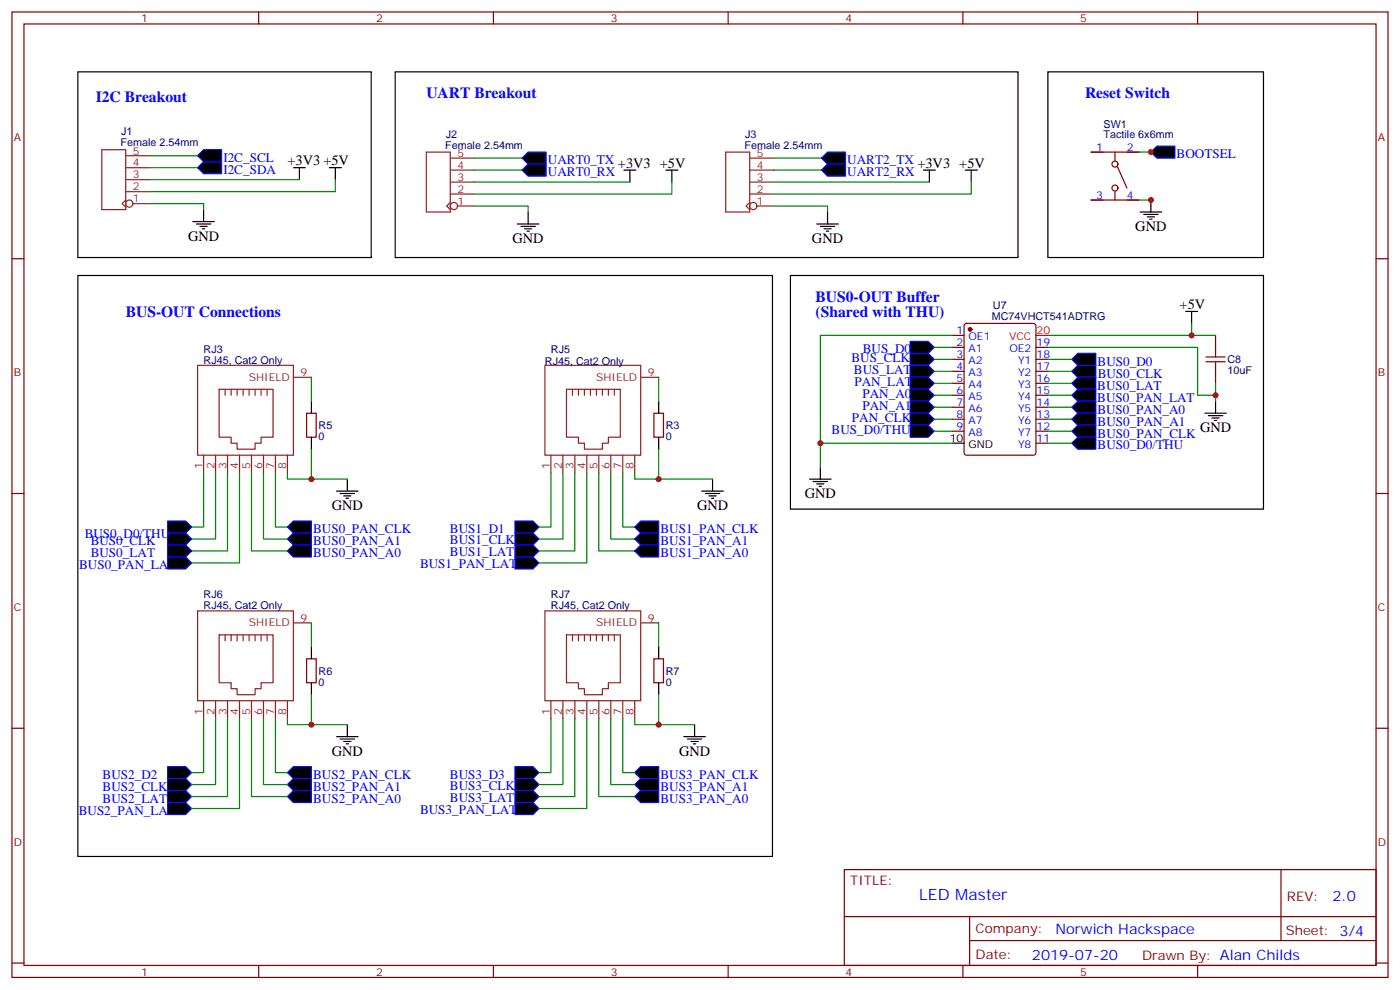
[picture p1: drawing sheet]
<svg xmlns="http://www.w3.org/2000/svg" width="412mm" height="292mm" viewBox="0 0 412 292" stroke-linecap="round" stroke-linejoin="round" font-family="sans-serif">
<g fill="none" stroke="#000" stroke-width=".35">
<path d="M22.9 21.2h86.5v54.6h-86.5zM116.4 21.2h183.5v54.6h-183.5zM308.7 21.2h63.5v54.6h-63.5zM22.9 81.1h204.6v171.1h-204.6zM232.8 81.1h139.4v68.8h-139.4zM91.7 118.2v3.5M194 118.2v3.5M91.7 128.8v3.5M194 128.8v3.5M280.5 130.5h3.5M91.7 190.5v3.5M194 190.5v3.5"/>
<path d="M91.7 201.1v3.5M194 201.1v3.5"/>
</g>
<g fill="none" stroke="#870000" stroke-width=".35">
<path d="M3.5 3.5h405.4v284.4h-405.4zM7.1 7.1h398.2v277.2h-398.2zM76.2 3.5v3.6M145.3 3.5v3.6M214.5 3.5v3.6M283.6 3.5v3.6M352.8 3.5v3.6M321.4 58.9h14.1M321.4 44.8h14.1M328.4 44.8v2.5M328.4 56.4v2.5M329.1 49l2.9 6.4"/>
<path d="M3.5 76.2h3.6M405.3 76.2h3.6M280.5 98.8h3.5M284.2 95.5l.5-.3h19.7l.7 .5 .1 37.6-.5 .7-20 .1-.7-.5v-37.6zM358.1 98.8v6.3M280.5 102.3h3.5M280.5 105.8h3.5M280.5 109.4h3.5M280.5 112.9h3.5M280.5 116.4h3.5M280.5 119.9h3.5M305.2 102.3h3.5"/>
<path d="M305.2 105.8h3.5M305.2 109.4h3.5M305.2 112.9h3.5M305.2 116.4h3.5M305.2 119.9h3.5M355.2 106.5h5.7M355.2 105.1h5.7M358.1 106.5v6.4M90.3 121.7h2.8v7.1h-2.8zM192.6 121.7h2.8v7.1h-2.8zM280.5 123.5h3.5M280.5 127h3.5"/>
<path d="M305.2 123.5h3.5M305.2 127h3.5M305.2 130.5h3.5M3.5 145.3h3.6M405.3 145.3h3.6M90.3 194h2.8v7.1h-2.8zM192.6 194h2.8v7.1h-2.8zM3.5 214.5h3.6M405.3 214.5h3.6M248.7 256.1h156.6v28.2h-156.6zM377.3 256.1v20.9M248.7 270h156.5"/>
<path d="M285.6 277h119.6M285.6 270v14.1M3.5 283.6h3.6M76.2 284.3v3.6M145.3 284.3v3.6M214.5 284.3v3.6M283.6 284.3v3.6M352.8 284.3v3.6M405.3 283.6h3.6"/>
<circle cx="328.4" cy="55.4" r=".88"/>
<circle cx="328.4" cy="48.3" r=".88"/>
</g>
<g fill="none" stroke="#8c2424" stroke-width=".35">
<path d="M30 44.1h7v17.6h-7zM37 58.9l-1 1.1 1 1M37 56.4h7.1M37 52.9h7.1M37 49.4h7.1M37 45.9h7.1M39.2 60h4.9M125.6 44.8h7v17.6h-7zM132.6 59.6l-1 1.1 1 1M132.6 57.2h7.1M132.6 53.6h7.1M132.6 50.1h7.1"/>
<path d="M132.6 46.6h7.1M213.8 44.8h7v17.6h-7zM220.8 59.6l-1 1.1 1 1M220.8 57.2h7.1M220.8 53.6h7.1M220.8 50.1h7.1M220.8 46.6h7.1M134.8 60.7h4.9M223 60.7h4.9M58.2 107.6h28.2v26.5h-28.2zM64.6 114.7h15.8v14.1h-3.5v1.7h-1.8v1.8h-5.3v-1.8h-1.7v-1.7h-3.5zM66.3 114.7v1.7"/>
<path d="M68.1 114.7v1.7M69.8 114.7v1.7M71.6 114.7v1.7M73.4 114.7v1.7M75.1 114.7v1.7M76.9 114.7v1.7M78.7 114.7v1.7M86.4 111.1h5.3M160.5 107.6h28.2v26.5h-28.2zM166.9 114.7h15.8v14.1h-3.5v1.7h-1.8v1.8h-5.2v-1.8h-1.8v-1.7h-3.5zM168.6 114.7v1.7M170.4 114.7v1.7"/>
<path d="M172.2 114.7v1.7M173.9 114.7v1.7M175.7 114.7v1.7M177.4 114.7v1.7M179.2 114.7v1.7M181 114.7v1.7M188.7 111.1h5.3M60 134.1v5.2M63.5 134.1v5.2M67 134.1v5.2M70.6 134.1v5.2M74.1 134.1v5.2"/>
<path d="M77.6 134.1v5.2M81.1 134.1v5.2M84.7 134.1v5.2M162.3 134.1v5.2M165.8 134.1v5.2M169.3 134.1v5.2M172.9 134.1v5.2M176.4 134.1v5.2M179.9 134.1v5.2M183.4 134.1v5.2M187 134.1v5.2M58.2 179.9h28.2v26.5h-28.2z"/>
<path d="M160.5 179.9h28.2v26.5h-28.2zM64.6 187h15.8v14.1h-3.5v1.7h-1.8v1.8h-5.3v-1.8h-1.7v-1.7h-3.5zM66.3 187v1.7M68.1 187v1.7M69.8 187v1.7M71.6 187v1.7M73.4 187v1.7M75.1 187v1.7M76.9 187v1.7M78.7 187v1.7M86.4 183.4h5.3M166.9 187h15.8v14.1h-3.5v1.7h-1.8v1.8h-5.2v-1.8h-1.8v-1.7h-3.5z"/>
<path d="M168.6 187v1.7M170.4 187v1.7M172.2 187v1.7M173.9 187v1.7M175.7 187v1.7M177.4 187v1.7M179.2 187v1.7M181 187v1.7M188.7 183.4h5.3M60 206.4v5.3M63.5 206.4v5.3M67 206.4v5.3"/>
<path d="M70.6 206.4v5.3M74.1 206.4v5.3M77.6 206.4v5.3M81.1 206.4v5.3M84.7 206.4v5.3M162.3 206.4v5.3M165.8 206.4v5.3M169.3 206.4v5.3M172.9 206.4v5.3M176.4 206.4v5.3M179.9 206.4v5.3M183.4 206.4v5.3"/>
<path d="M187 206.4v5.3"/>
<circle cx="38.1" cy="60" r="1.06"/>
<circle cx="133.7" cy="60.7" r="1.06"/>
<circle cx="221.9" cy="60.7" r="1.06"/>
</g>
<circle cx="285.7" cy="97" r=".53" fill="#870000" stroke="#870000" stroke-width=".35"/>
<path d="M305.2 98.8h3.5" fill="none" stroke="#f00" stroke-width=".35"/>
<g fill="#000" stroke="#00f" stroke-width=".35">
<path d="M60 47.6h5.3v3.6h-5.3l-1.8-1.8zM60 44.1h5.3v3.5h-5.3l-1.8-1.7zM155.6 48.3h5.3v3.6h-5.3l-1.8-1.8zM155.6 44.8h5.3v3.5h-5.3l-1.8-1.7zM243.8 48.3h5.3v3.6h-5.3l-1.8-1.8zM243.8 44.8h5.3v3.5h-5.3l-1.8-1.7zM340.8 43h5.3v3.6h-5.3l-1.8-1.8zM268.1 104.1h5.3l1.8 1.7-1.8 1.8h-5.3zM268.1 107.6h5.3l1.8 1.8-1.8 1.7h-5.3zM268.1 100.5h5.3l1.8 1.8-1.8 1.8h-5.3zM268.1 111.1h5.3l1.8 1.8-1.8 1.8h-5.3zM268.1 114.7h5.3l1.8 1.7-1.8 1.8h-5.3z"/>
<path d="M268.1 118.2h5.3l1.8 1.7-1.8 1.8h-5.3zM317.5 107.6h5.3v3.5h-5.3l-1.8-1.7zM317.5 111.1h5.3v3.6h-5.3l-1.8-1.8zM317.5 104.1h5.3v3.5h-5.3l-1.8-1.8zM317.5 114.7h5.3v3.5h-5.3l-1.8-1.8zM317.5 118.2h5.3v3.5h-5.3l-1.8-1.8zM268.1 121.7h5.3l1.8 1.8-1.8 1.7h-5.3zM268.1 125.2h5.3l1.8 1.8-1.8 1.8h-5.3zM317.5 121.7h5.3v3.5h-5.3l-1.8-1.7zM317.5 125.2h5.3v3.6h-5.3l-1.8-1.8zM317.5 128.8h5.3v3.5h-5.3l-1.8-1.8zM49.4 157h5.3l1.7 1.8-1.7 1.7h-5.3z"/>
<path d="M49.4 153.5h5.3l1.7 1.7-1.7 1.8h-5.3zM86.4 157h5.3v3.5h-5.3l-1.7-1.7zM86.4 153.5h5.3v3.5h-5.3l-1.7-1.8zM151.7 157h5.3l1.7 1.8-1.7 1.7h-5.3zM151.7 153.5h5.3l1.7 1.7-1.7 1.8h-5.3zM188.7 157h5.3v3.5h-5.3l-1.7-1.7zM188.7 153.5h5.3v3.5h-5.3l-1.7-1.8zM49.4 160.5h5.3l1.7 1.8-1.7 1.7h-5.3zM49.4 164h5.3l1.7 1.8-1.7 1.8h-5.3zM86.4 160.5h5.3v3.5h-5.3l-1.7-1.7zM151.7 160.5h5.3l1.7 1.8-1.7 1.7h-5.3zM151.7 164h5.3l1.7 1.8-1.7 1.8h-5.3z"/>
<path d="M188.7 160.5h5.3v3.5h-5.3l-1.7-1.7zM49.4 229.3h5.3l1.7 1.8-1.7 1.7h-5.3zM49.4 232.8h5.3l1.7 1.8-1.7 1.8h-5.3zM49.4 225.8h5.3l1.7 1.7-1.7 1.8h-5.3zM49.4 236.4h5.3l1.7 1.7-1.7 1.8h-5.3zM86.4 232.8h5.3v3.6h-5.3l-1.7-1.8zM86.4 229.3h5.3v3.5h-5.3l-1.7-1.7zM86.4 225.8h5.3v3.5h-5.3l-1.7-1.8zM151.7 229.3h5.3l1.7 1.8-1.7 1.7h-5.3zM151.7 232.8h5.3l1.7 1.8-1.7 1.8h-5.3zM151.7 225.8h5.3l1.7 1.7-1.7 1.8h-5.3zM151.7 236.4h5.3l1.7 1.7-1.7 1.8h-5.3z"/>
<path d="M188.7 232.8h5.3v3.6h-5.3l-1.7-1.8zM188.7 229.3h5.3v3.5h-5.3l-1.7-1.7zM188.7 225.8h5.3v3.5h-5.3l-1.7-1.8z"/>
</g>
<g fill="#000" stroke="#000" stroke-width=".35">
<path d="M86.4 49.4h3.6zM88.2 49.4v3.5zM97 49.4h3.5zM98.8 49.4v3.5zM183.8 50.1h3.5zM185.6 50.1v3.5zM196.1 50.1h3.6zM197.9 50.1v3.5zM272 50.1h3.5zM273.8 50.1v3.5zM284.3 50.1h3.6zM286.1 50.1v3.5z"/>
<path d="M56.8 65.3h6.3zM57.9 66h4.2zM58.9 66.7h2.1zM59.6 67.4h.7zM60 61.7v3.6zM152.4 66h6.3zM153.5 66.7h4.2zM154.5 67.4h2.1zM155.2 68.1h.7zM155.6 62.4v3.6zM240.6 66h6.3zM241.7 66.7h4.2z"/>
<path d="M242.7 67.4h2.1zM243.4 68.1h.7zM243.8 62.4v3.6zM335.8 62.4h6.4zM336.9 63.1h4.2zM338 63.9h2.1zM338.7 64.6h.7zM339 58.9v3.5zM349.2 91.7h3.6zM351 91.7v3.5zM354.9 121.7h6.3zM356 122.4h4.2z"/>
<path d="M357 123.1h2.1zM357.7 123.8h.7zM358.1 118.2v3.5zM99.1 144.6h6.4zM100.2 145.3h4.2zM101.2 146.1h2.2zM102 146.8h.7zM102.3 141.1v3.5zM206.7 144.6h6.4zM207.8 145.3h4.2zM208.8 146.1h2.2zM209.5 146.8h.8z"/>
<path d="M209.9 141.1v3.5zM238.5 141.1h6.3zM239.5 141.8h4.3zM240.6 142.5h2.1zM241.3 143.2h.7zM241.7 137.6v3.5zM99.1 217h6.4zM100.2 217.7h4.2zM101.2 218.4h2.2zM102 219.1h.7zM102.3 213.4v3.6zM201.4 217h6.4z"/>
<path d="M202.5 217.7h4.2zM203.6 218.4h2.1zM204.3 219.1h.7zM204.6 213.4v3.6z"/>
</g>
<g fill="none" stroke="#008700" stroke-width=".35">
<path d="M44.1 60h15.9v1.7M44.1 52.9h44.1M44.1 49.4h14.1M44.1 45.9h14.1M98.8 52.9v3.5h-54.7M139.7 53.6h45.9M139.7 50.1h14.1M139.7 46.6h14.1M197.9 53.6v3.6h-58.2M227.9 53.6h45.9M227.9 50.1h14.1M227.9 46.6h14.1"/>
<path d="M286.1 53.6v3.6h-58.2M335.5 58.9h3.5M335.5 44.8h3.5M139.7 60.7h15.9v1.7M227.9 60.7h15.9v1.7M280.5 98.8h-38.8v31.7M308.7 98.8h49.4M351 95.2v3.6M91.7 111.1v7.1M194 111.1v7.1M275.2 102.3h5.3M275.2 105.8h5.3"/>
<path d="M275.2 109.4h5.3M275.2 112.9h5.3M275.2 116.4h5.3M275.2 119.9h5.3M308.7 102.3h44.1v14.1h5.3M308.7 105.8h7M308.7 109.4h7M308.7 112.9h7M308.7 116.4h7M308.7 119.9h7M358.1 112.9v5.3M60 139.3v15.9h-3.6"/>
<path d="M63.5 139.3v19.5h-7.1M67 139.3v23h-10.6M70.6 139.3v26.5h-14.2M74.1 139.3v23h10.6M77.6 139.3v19.5h7.1M81.1 139.3v15.9h3.6M84.7 139.3v1.8h17.6M91.7 132.3v8.8M162.3 139.3v15.9h-3.6M165.8 139.3v19.5h-7.1M169.3 139.3v23h-10.6M172.9 139.3v26.5h-14.2"/>
<path d="M176.4 139.3v23h10.6M179.9 139.3v19.5h7.1M183.4 139.3v15.9h3.6M187 139.3v1.8h22.9M194 132.3v8.8M275.2 123.5h5.3M275.2 127h5.3M280.5 130.5h-38.8v7.1M308.7 123.5h7M308.7 127h7M308.7 130.5h7M91.7 183.4v7.1"/>
<path d="M194 183.4v7.1M60 211.7v15.8h-3.6M63.5 211.7v19.4h-7.1M67 211.7v22.9h-10.6M70.6 211.7v26.4h-14.2M74.1 211.7v22.9h10.6M77.6 211.7v19.4h7.1M81.1 211.7v15.8h3.6M84.7 211.7v1.7h17.6M91.7 204.6v8.8M162.3 211.7v15.8h-3.6M165.8 211.7v19.4h-7.1"/>
<path d="M169.3 211.7v22.9h-10.6M172.9 211.7v26.4h-14.2M176.4 211.7v22.9h10.6M179.9 211.7v19.4h7.1M183.4 211.7v15.8h3.6M187 211.7v1.7h17.6M194 204.6v8.8"/>
</g>
<g fill="#c00">
<circle cx="241.7" cy="130.5" r=".88"/>
<circle cx="194" cy="141.1" r=".88"/>
<circle cx="339" cy="44.8" r=".88"/>
<circle cx="339" cy="58.9" r=".88"/>
<circle cx="91.7" cy="213.4" r=".88"/>
<circle cx="91.7" cy="141.1" r=".88"/>
<circle cx="194" cy="213.4" r=".88"/>
<circle cx="351" cy="98.8" r=".88"/>
<circle cx="358.1" cy="116.4" r=".88"/>
</g>
<g font-size="4.6" fill="#00f">
<text x="28.2" y="30">I2C Breakout</text>
<text x="125.6" y="28.9">UART Breakout</text>
<text x="319.6" y="28.9">Reset Switch</text>
<text x="240.2" y="88.9">BUS0-OUT Buffer</text>
<text x="37" y="93.5">BUS-OUT Connections</text>
<text x="240.2" y="93.5">(Shared with THU)</text>
<text x="270.8" y="265.1">LED Master</text>
</g>
<g font-size="4.2">
<text x="84.7" y="48.7">+3V3 +5V</text>
<text x="182" y="49.4">+3V3 +5V</text>
<text x="270.2" y="49.4">+3V3 +5V</text>
<text x="55.4" y="70.9">GND</text>
<text x="151" y="71.6">GND</text>
<text x="239.2" y="71.6">GND</text>
<text x="334.4" y="68.1">GND</text>
<text x="347.5" y="91">+5V</text>
<text x="353.5" y="127.4">GND</text>
<text x="237.1" y="146.8">GND</text>
<text x="97.7" y="150.3">GND</text>
<text x="205.3" y="150.3">GND</text>
<text x="97.7" y="222.6">GND</text>
<text x="200" y="222.6">GND</text>
</g>
<g font-size="4.2" fill="#00f">
<text x="392.5" y="265.4">2.0</text>
<text x="310.9" y="274.9">Norwich Hackspace</text>
<text x="304" y="282.7">2019-07-20</text>
</g>
<g font-size="3.9" fill="#00f">
<text x="65.8" y="47.6">I2C_SCL</text>
<text x="346.6" y="46.6">BOOTSEL</text>
<text x="65.8" y="51.2">I2C_SDA</text>
<text x="161.4" y="51.9">UART0_RX</text>
<text x="161.4" y="48.3">UART0_TX</text>
<text x="249.6" y="51.9">UART2_RX</text>
<text x="249.6" y="48.3">UART2_TX</text>
<text x="250.8" y="106.6">BUS_CLK</text>
<text x="254.2" y="103.9">BUS_D0</text>
<text x="323.3" y="107.7">BUS0_D0</text>
<text x="251.5" y="110.1">BUS_LAT</text>
<text x="251.7" y="113.6">PAN_LAT</text>
<text x="323.3" y="111.2">BUS0_CLK</text>
<text x="254" y="117.2">PAN_A0</text>
<text x="323.2" y="114.7">BUS0_LAT</text>
<text x="323.2" y="118.3">BUS0_PAN_LAT</text>
<text x="251" y="124.2">PAN_CLK</text>
<text x="254" y="120.7">PAN_A1</text>
<text x="323.3" y="121.8">BUS0_PAN_A0</text>
<text x="323.3" y="125.3">BUS0_PAN_A1</text>
<text x="245" y="127.9">BUS_D0/THU</text>
<text x="323.3" y="128.9">BUS0_PAN_CLK</text>
<text x="323.3" y="132.3">BUS0_D0/THU</text>
<text x="24.9" y="158.5">BUS0_D0/THU</text>
<text x="26.7" y="160.6">BUS0_CLK</text>
<text x="92.3" y="160.5">BUS0_PAN_A1</text>
<text x="92.3" y="157">BUS0_PAN_CLK</text>
<text x="132.5" y="160.3">BUS1_CLK</text>
<text x="132.5" y="157.1">BUS1_D1</text>
<text x="194.6" y="160.5">BUS1_PAN_A1</text>
<text x="194.6" y="157">BUS1_PAN_CLK</text>
<text x="23.3" y="167.6">BUS0_PAN_LAT</text>
<text x="26.7" y="164.1">BUS0_LAT</text>
<text x="92.3" y="164.1">BUS0_PAN_A0</text>
<text x="123.7" y="167.3">BUS1_PAN_LAT</text>
<text x="132.5" y="163.8">BUS1_LAT</text>
<text x="194.6" y="164.1">BUS1_PAN_A0</text>
<text x="30.2" y="232.9">BUS2_CLK</text>
<text x="30.2" y="229.4">BUS2_D2</text>
<text x="92.3" y="232.8">BUS2_PAN_A1</text>
<text x="92.3" y="229.3">BUS2_PAN_CLK</text>
<text x="132.5" y="232.6">BUS3_CLK</text>
<text x="132.5" y="229.4">BUS3_D3</text>
<text x="194.6" y="232.8">BUS3_PAN_A1</text>
<text x="194.6" y="229.3">BUS3_PAN_CLK</text>
<text x="23.2" y="240">BUS2_PAN_LAT</text>
<text x="30.2" y="236.5">BUS2_LAT</text>
<text x="92.3" y="236.4">BUS2_PAN_A0</text>
<text x="123.7" y="239.6">BUS3_PAN_LAT</text>
<text x="132.5" y="236.1">BUS3_LAT</text>
<text x="194.6" y="236.4">BUS3_PAN_A0</text>
</g>
<g font-size="3.9" fill="#800">
<text x="250.5" y="260.7">TITLE:</text>
<text x="379.1" y="265.4">REV:</text>
<text x="287.4" y="274.9">Company:</text>
<text x="378.7" y="275.5">Sheet: 3/4</text>
<text x="287.4" y="282.6">Date:</text>
<text x="336.4" y="282.7">Drawn By: Alan Childs</text>
</g>
<g font-size="3.2" fill="#800">
<text x="41.6" y="6.5">1</text>
<text x="110.8" y="6.5">2</text>
<text x="179.9" y="6.5">3</text>
<text x="249.1" y="6.5">4</text>
<text x="318.2" y="6.5">5</text>
<text x="4.1" y="41.6">A</text>
<text x="405.9" y="41.6">A</text>
<text x="4.1" y="110.8">B</text>
<text x="405.9" y="110.8">B</text>
<text x="4.1" y="179.9">C</text>
<text x="405.9" y="179.9">C</text>
<text x="4.1" y="249.1">D</text>
<text x="405.9" y="249.1">D</text>
<text x="41.6" y="287.3">1</text>
<text x="110.8" y="287.3">2</text>
<text x="179.9" y="287.3">3</text>
<text x="249.1" y="287.3">4</text>
<text x="318.2" y="287.3">5</text>
</g>
<g font-size="3.2" fill="#000080">
<text x="35.7" y="39.9">J1</text>
<text x="131.3" y="40.6">J2</text>
<text x="219.5" y="40.6">J3</text>
<text x="325.1" y="40.7">Tactile 6x6mm</text>
<text x="325.1" y="37.6">SW1</text>
<text x="35.5" y="43">Female 2.54mm</text>
<text x="131.1" y="43.7">Female 2.54mm</text>
<text x="219.3" y="43.7">Female 2.54mm</text>
<text x="292.1" y="94.2">MC74VHCT541ADTRG</text>
<text x="292.5" y="91">U7</text>
<text x="60" y="107.1">RJ45, Cat2 Only</text>
<text x="60" y="103.9">RJ3</text>
<text x="160.5" y="107.4">RJ45, Cat2 Only</text>
<text x="162.3" y="103.9">RJ5</text>
<text x="361.6" y="107">C8</text>
<text x="361.6" y="110.2">10uF</text>
<text x="93.8" y="129.6">0</text>
<text x="93.8" y="126.4">R5</text>
<text x="196.1" y="129.6">0</text>
<text x="196.1" y="126.4">R3</text>
<text x="60" y="179.4">RJ45, Cat2 Only</text>
<text x="60" y="176.2">RJ6</text>
<text x="162.3" y="179.4">RJ45, Cat2 Only</text>
<text x="162.3" y="176.2">RJ7</text>
<text x="93.8" y="201.9">0</text>
<text x="93.8" y="198.7">R6</text>
<text x="196.1" y="201.9">0</text>
<text x="196.1" y="198.7">R7</text>
</g>
<g font-size="3.2" fill="#8d2323">
<text x="39.2" y="45.5">5</text>
<text x="134.8" y="46.2">5</text>
<text x="223" y="46.2">5</text>
<text x="39.2" y="52.6">3</text>
<text x="39.2" y="49">4</text>
<text x="134.8" y="53.3">3</text>
<text x="134.8" y="49.7">4</text>
<text x="223" y="53.3">3</text>
<text x="223" y="49.7">4</text>
<text x="39.2" y="59.6">1</text>
<text x="39.2" y="56.1">2</text>
<text x="134.8" y="56.8">2</text>
<text x="223" y="56.8">2</text>
<text x="134.8" y="60.3">1</text>
<text x="223" y="60.3">1</text>
<text x="73.3" y="112.2">SHIELD</text>
<text x="88.5" y="110.8">9</text>
<text x="175.6" y="112.2">SHIELD</text>
<text x="190.9" y="110.8">9</text>
<text x="59.6" y="138.2" transform="rotate(-90 59.6 138.2)">1</text>
<text x="63.1" y="138.2" transform="rotate(-90 63.1 138.2)">2</text>
<text x="66.7" y="138.2" transform="rotate(-90 66.7 138.2)">3</text>
<text x="70.2" y="138.2" transform="rotate(-90 70.2 138.2)">4</text>
<text x="73.7" y="138.2" transform="rotate(-90 73.7 138.2)">5</text>
<text x="77.3" y="138.2" transform="rotate(-90 77.3 138.2)">6</text>
<text x="80.8" y="138.2" transform="rotate(-90 80.8 138.2)">7</text>
<text x="84.3" y="138.2" transform="rotate(-90 84.3 138.2)">8</text>
<text x="161.9" y="138.2" transform="rotate(-90 161.9 138.2)">1</text>
<text x="165.5" y="138.2" transform="rotate(-90 165.5 138.2)">2</text>
<text x="169" y="138.2" transform="rotate(-90 169 138.2)">3</text>
<text x="172.5" y="138.2" transform="rotate(-90 172.5 138.2)">4</text>
<text x="176" y="138.2" transform="rotate(-90 176 138.2)">5</text>
<text x="179.6" y="138.2" transform="rotate(-90 179.6 138.2)">6</text>
<text x="183.1" y="138.2" transform="rotate(-90 183.1 138.2)">7</text>
<text x="186.6" y="138.2" transform="rotate(-90 186.6 138.2)">8</text>
<text x="73.3" y="184.5">SHIELD</text>
<text x="88.5" y="183.1">9</text>
<text x="175.6" y="184.5">SHIELD</text>
<text x="190.9" y="183.1">9</text>
<text x="59.6" y="210.5" transform="rotate(-90 59.6 210.5)">1</text>
<text x="63.1" y="210.5" transform="rotate(-90 63.1 210.5)">2</text>
<text x="66.7" y="210.5" transform="rotate(-90 66.7 210.5)">3</text>
<text x="70.2" y="210.5" transform="rotate(-90 70.2 210.5)">4</text>
<text x="73.7" y="210.5" transform="rotate(-90 73.7 210.5)">5</text>
<text x="77.3" y="210.5" transform="rotate(-90 77.3 210.5)">6</text>
<text x="80.8" y="210.5" transform="rotate(-90 80.8 210.5)">7</text>
<text x="84.3" y="210.5" transform="rotate(-90 84.3 210.5)">8</text>
<text x="161.9" y="210.5" transform="rotate(-90 161.9 210.5)">1</text>
<text x="165.5" y="210.5" transform="rotate(-90 165.5 210.5)">2</text>
<text x="169" y="210.5" transform="rotate(-90 169 210.5)">3</text>
<text x="172.5" y="210.5" transform="rotate(-90 172.5 210.5)">4</text>
<text x="176" y="210.5" transform="rotate(-90 176 210.5)">5</text>
<text x="179.6" y="210.5" transform="rotate(-90 179.6 210.5)">6</text>
<text x="183.1" y="210.5" transform="rotate(-90 183.1 210.5)">7</text>
<text x="186.6" y="210.5" transform="rotate(-90 186.6 210.5)">8</text>
</g>
<g font-size="3.2" fill="#00f">
<text x="322.9" y="44.5">1</text>
<text x="332" y="44.5">2</text>
<text x="322.9" y="58.6">3</text>
<text x="332" y="58.6">4</text>
<text x="281.8" y="98.4">1</text>
<text x="281.8" y="102">2</text>
<text x="285.3" y="100.2">OE1</text>
<text x="305.3" y="102">19</text>
<text x="281.8" y="105.5">3</text>
<text x="285.3" y="103.7">A1</text>
<text x="285.3" y="107.2">A2</text>
<text x="297.3" y="103.7">OE2</text>
<text x="299.9" y="107.2">Y1</text>
<text x="305.3" y="105.5">18</text>
<text x="281.8" y="109">4</text>
<text x="281.8" y="112.5">5</text>
<text x="285.3" y="110.8">A3</text>
<text x="299.9" y="110.8">Y2</text>
<text x="305.3" y="112.5">16</text>
<text x="305.3" y="109">17</text>
<text x="281.8" y="116.1">6</text>
<text x="281.8" y="119.6">7</text>
<text x="285.3" y="114.3">A4</text>
<text x="285.3" y="117.8">A5</text>
<text x="299.9" y="117.8">Y4</text>
<text x="299.9" y="114.3">Y3</text>
<text x="305.3" y="119.6">14</text>
<text x="305.3" y="116.1">15</text>
<text x="281.8" y="123.1">8</text>
<text x="285.3" y="121.4">A6</text>
<text x="285.3" y="124.9">A7</text>
<text x="299.9" y="124.9">Y6</text>
<text x="299.9" y="121.4">Y5</text>
<text x="305.3" y="123.1">13</text>
<text x="281.8" y="126.6">9</text>
<text x="285.3" y="128.4">A8</text>
<text x="299.9" y="131.9">Y8</text>
<text x="299.9" y="128.4">Y7</text>
<text x="305.3" y="130.2">11</text>
<text x="305.3" y="126.6">12</text>
</g>
<g font-size="3.2" fill="#f00">
<text x="297.2" y="100.2">VCC</text>
<text x="305.3" y="98.4">20</text>
</g>
<g font-size="3.2">
<text x="279.8" y="130.2">10</text>
<text x="285.3" y="131.9">GND</text>
</g>
</svg>
